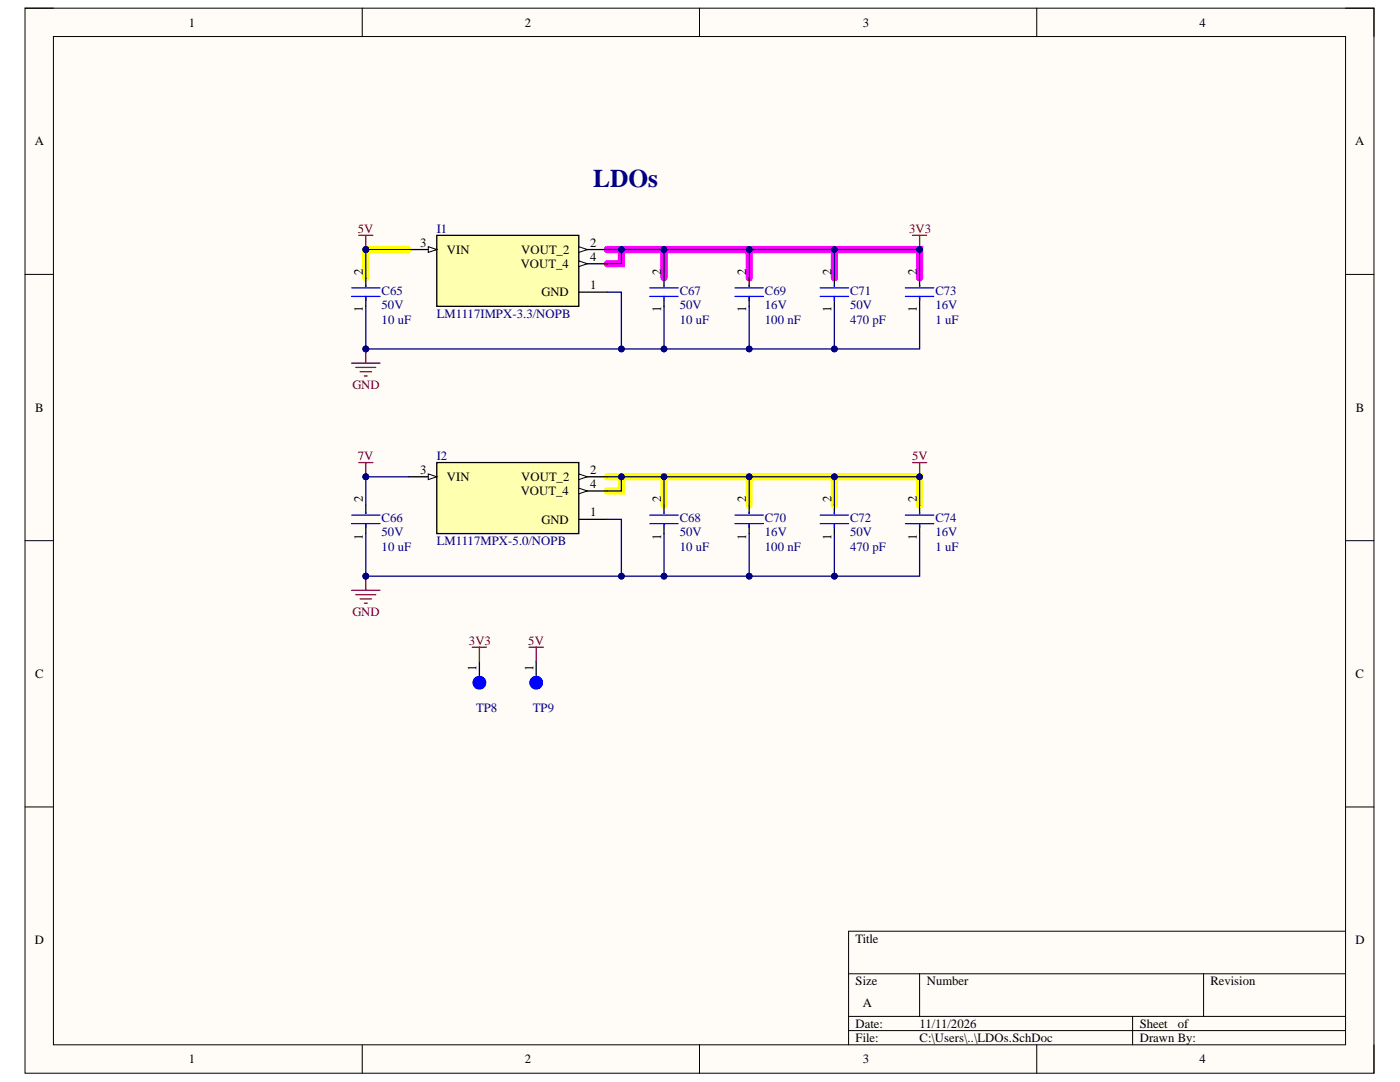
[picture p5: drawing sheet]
<svg xmlns="http://www.w3.org/2000/svg" width="279mm" height="216mm" viewBox="0 0 279 216" stroke-linecap="round" stroke-linejoin="round" font-family="sans-serif">
<path d="M5 1.6h269.2v212.5h-269.2z" fill-rule="evenodd" fill="#fffcf8"/>
<path d="M5 1.6h269.2v212.5h-269.2z" fill="none" stroke="#000" stroke-width=".2"/>
<path d="M10.7 7.3h257.8v201.2h-257.8z" fill-rule="evenodd" fill="#fffcf8"/>
<g fill="none" stroke="#000" stroke-width=".2">
<path d="M5 1.6h5.7M10.7 7.3h257.8v201.2h-257.8zM72.3 1.6v5.7M139.6 1.6v5.7M206.9 1.6v5.7M268.5 1.6h5.7v5.7M5 54.8h5.7M268.5 54.8h5.7M5 107.9h5.7M268.5 107.9h5.7M5 161h5.7M268.5 161h5.7"/>
<path d="M169.4 194.3h99.1M183.5 194.3v8.5M240.2 194.3v8.5M268.5 185.8h-99.1v22.7M72.3 208.5v5.6M139.6 208.5v5.6M169.4 202.8h99.1M169.4 205.6h99.1M206.9 208.5v5.6M226 202.8v5.7M274.2 208.5v5.6"/>
</g>
<path d="M81.5 49.8h-8.5v5.7M121.2 95.1h62.3v5.7M124 95.1v2.9h-2.8M132.5 95.1v5.7M149.5 95.1v5.7M166.5 95.1v5.7" fill="none" stroke="#ff0" stroke-width="1.4"/>
<path d="M121.2 49.8h62.3v5.7M124 49.8v2.8h-2.8M132.5 49.8v5.7M149.5 49.8v5.7M166.5 49.8v5.7" fill="none" stroke="#f0f" stroke-width="1.4"/>
<path d="M87.2 47h28.3v14.1h-28.3z" fill-rule="evenodd" fill="#ffffb0"/>
<path d="M81.5 49.8h5.7M87.2 47h28.3v14.1h-28.3z" fill="none" stroke="#000" stroke-width=".25"/>
<path d="M85.5 49.2l1.7 .6-1.7 .6z" fill="#f8fcff"/>
<path d="M85.5 49.2l1.7 .6-1.7 .6z" fill="none" stroke="#000" stroke-width=".2"/>
<path d="M115.5 49.8h5.7" fill="none" stroke="#000" stroke-width=".25"/>
<path d="M115.5 49.2l1.7 .6-1.7 .6z" fill="#f8fcff"/>
<path d="M115.5 49.2l1.7 .6-1.7 .6z" fill="none" stroke="#000" stroke-width=".2"/>
<path d="M115.5 52.6h5.7" fill="none" stroke="#000" stroke-width=".25"/>
<path d="M115.5 52.1l1.7 .5-1.7 .6z" fill="#f8fcff"/>
<path d="M115.5 52.1l1.7 .5-1.7 .6z" fill="none" stroke="#000" stroke-width=".2"/>
<path d="M115.5 58.3h5.7" fill="none" stroke="#000" stroke-width=".25"/>
<path d="M87.2 92.3h28.3v14.2h-28.3z" fill-rule="evenodd" fill="#ffffb0"/>
<path d="M81.5 95.1h5.7M87.2 92.3h28.3v14.2h-28.3z" fill="none" stroke="#000" stroke-width=".25"/>
<path d="M85.5 94.6l1.7 .5-1.7 .6z" fill="#f8fcff"/>
<path d="M85.5 94.6l1.7 .5-1.7 .6z" fill="none" stroke="#000" stroke-width=".2"/>
<path d="M115.5 95.1h5.7" fill="none" stroke="#000" stroke-width=".25"/>
<path d="M115.5 94.6l1.7 .5-1.7 .6z" fill="#f8fcff"/>
<path d="M115.5 94.6l1.7 .5-1.7 .6z" fill="none" stroke="#000" stroke-width=".2"/>
<path d="M115.5 98h5.7" fill="none" stroke="#000" stroke-width=".25"/>
<path d="M115.5 97.4l1.7 .6-1.7 .5z" fill="#f8fcff"/>
<path d="M115.5 97.4l1.7 .6-1.7 .5z" fill="none" stroke="#000" stroke-width=".2"/>
<path d="M115.5 103.6h5.7" fill="none" stroke="#000" stroke-width=".25"/>
<path d="M70.2 72.5h5.6M71 73.3h4M71.9 74.2h2.2M72.7 75h.6M73 69.6v2.9" fill="none" stroke="#800000" stroke-width=".25"/>
<circle cx="73" cy="69.6" r=".57" fill="#000080"/>
<circle cx="73" cy="69.6" r=".57" fill="none" stroke="#000080" stroke-width=".2"/>
<path d="M71.6 47h2.8M73 47v2.8" fill="none" stroke="#800000" stroke-width=".25"/>
<circle cx="73" cy="49.8" r=".57" fill="#000080"/>
<circle cx="73" cy="49.8" r=".57" fill="none" stroke="#000080" stroke-width=".2"/>
<path d="M149.5 55.5v1.7M149.5 59.1v2M166.5 55.5v1.7M166.5 59.1v2M183.5 55.5v1.7M183.5 59.1v2" fill="none" stroke="#000" stroke-width=".25"/>
<path d="M146.7 59.1h5.6M146.7 57.4h5.6M149.5 56.9v.3M149.5 59.1v.9M163.7 59.1h5.7M163.7 57.4h5.7M166.5 56.9v.3M166.5 59.1v.9M180.7 59.1h5.7M180.7 57.4h5.7M183.5 56.9v.3M183.5 59.1v.9" fill="none" stroke="#00f" stroke-width=".25"/>
<path d="M70.2 117.8h5.6M71 118.7h4M71.9 119.5h2.2M73 115v2.8M72.7 120.4h.6" fill="none" stroke="#800000" stroke-width=".25"/>
<circle cx="73" cy="115" r=".57" fill="#000080"/>
<circle cx="73" cy="115" r=".57" fill="none" stroke="#000080" stroke-width=".2"/>
<path d="M71.6 92.3h2.8M73 92.3v2.8" fill="none" stroke="#800000" stroke-width=".25"/>
<circle cx="73" cy="95.1" r=".57" fill="#000080"/>
<circle cx="73" cy="95.1" r=".57" fill="none" stroke="#000080" stroke-width=".2"/>
<path d="M149.5 100.8v1.7M149.5 104.5v2M166.5 100.8v1.7M166.5 104.5v2M183.5 100.8v1.7M183.5 104.5v2" fill="none" stroke="#000" stroke-width=".25"/>
<path d="M146.7 104.5h5.6M146.7 102.8h5.6M149.5 102.2v.3M149.5 104.5v.8M163.7 104.5h5.7M163.7 102.8h5.7M166.5 102.2v.3M166.5 104.5v.8M180.7 104.5h5.7M180.7 102.8h5.7M183.5 102.2v.3M183.5 104.5v.8" fill="none" stroke="#00f" stroke-width=".25"/>
<path d="M182.1 47h2.8M183.5 47v2.8" fill="none" stroke="#800000" stroke-width=".25"/>
<circle cx="183.5" cy="49.8" r=".57" fill="#000080"/>
<circle cx="183.5" cy="49.8" r=".57" fill="none" stroke="#000080" stroke-width=".2"/>
<path d="M182.1 92.3h2.8M183.5 92.3v2.8" fill="none" stroke="#800000" stroke-width=".25"/>
<circle cx="183.5" cy="95.1" r=".57" fill="#000080"/>
<circle cx="183.5" cy="95.1" r=".57" fill="none" stroke="#000080" stroke-width=".2"/>
<path d="M95.7 132v4.2M107 132v4.2" fill="none" stroke="#000" stroke-width=".25"/>
<g fill="none" stroke="#00f" stroke-width="1.4">
<circle cx="95.7" cy="136.2" r=".63"/>
<circle cx="107" cy="136.2" r=".63"/>
</g>
<path d="M94.3 129.1h2.8M95.7 129.1v2.9M105.6 129.1h2.8M107 129.1v2.9" fill="none" stroke="#800000" stroke-width=".25"/>
<path d="M73 49.8h8.5" fill="none" stroke="#000080" stroke-width=".25"/>
<circle cx="73" cy="49.8" r=".57" fill="#000080"/>
<circle cx="73" cy="49.8" r=".57" fill="none" stroke="#000080" stroke-width=".2"/>
<path d="M124 49.8v2.8h-2.8" fill="none" stroke="#000080" stroke-width=".25"/>
<circle cx="124" cy="49.8" r=".57" fill="#000080"/>
<circle cx="124" cy="49.8" r=".57" fill="none" stroke="#000080" stroke-width=".2"/>
<path d="M121.2 58.3h2.8v11.3" fill="none" stroke="#000080" stroke-width=".25"/>
<circle cx="124" cy="69.6" r=".57" fill="#000080"/>
<circle cx="124" cy="69.6" r=".57" fill="none" stroke="#000080" stroke-width=".2"/>
<path d="M73 49.8v5.7" fill="none" stroke="#000080" stroke-width=".25"/>
<circle cx="73" cy="49.8" r=".57" fill="#000080"/>
<circle cx="73" cy="49.8" r=".57" fill="none" stroke="#000080" stroke-width=".2"/>
<path d="M73 61.1v8.5" fill="none" stroke="#000080" stroke-width=".25"/>
<circle cx="73" cy="69.6" r=".57" fill="#000080"/>
<circle cx="73" cy="69.6" r=".57" fill="none" stroke="#000080" stroke-width=".2"/>
<path d="M183.5 61.1v8.5h-110.5" fill="none" stroke="#000080" stroke-width=".25"/>
<circle cx="73" cy="69.6" r=".57" fill="#000080"/>
<circle cx="73" cy="69.6" r=".57" fill="none" stroke="#000080" stroke-width=".2"/>
<circle cx="124" cy="69.6" r=".57" fill="#000080"/>
<circle cx="124" cy="69.6" r=".57" fill="none" stroke="#000080" stroke-width=".2"/>
<circle cx="132.5" cy="69.6" r=".57" fill="#000080"/>
<circle cx="132.5" cy="69.6" r=".57" fill="none" stroke="#000080" stroke-width=".2"/>
<circle cx="149.5" cy="69.6" r=".57" fill="#000080"/>
<circle cx="149.5" cy="69.6" r=".57" fill="none" stroke="#000080" stroke-width=".2"/>
<circle cx="166.5" cy="69.6" r=".57" fill="#000080"/>
<circle cx="166.5" cy="69.6" r=".57" fill="none" stroke="#000080" stroke-width=".2"/>
<path d="M121.2 49.8h62.3v5.7" fill="none" stroke="#000080" stroke-width=".25"/>
<circle cx="183.5" cy="49.8" r=".57" fill="#000080"/>
<circle cx="183.5" cy="49.8" r=".57" fill="none" stroke="#000080" stroke-width=".2"/>
<circle cx="166.5" cy="49.8" r=".57" fill="#000080"/>
<circle cx="166.5" cy="49.8" r=".57" fill="none" stroke="#000080" stroke-width=".2"/>
<circle cx="149.5" cy="49.8" r=".57" fill="#000080"/>
<circle cx="149.5" cy="49.8" r=".57" fill="none" stroke="#000080" stroke-width=".2"/>
<circle cx="132.5" cy="49.8" r=".57" fill="#000080"/>
<circle cx="132.5" cy="49.8" r=".57" fill="none" stroke="#000080" stroke-width=".2"/>
<circle cx="124" cy="49.8" r=".57" fill="#000080"/>
<circle cx="124" cy="49.8" r=".57" fill="none" stroke="#000080" stroke-width=".2"/>
<path d="M166.5 49.8v5.7" fill="none" stroke="#000080" stroke-width=".25"/>
<circle cx="166.5" cy="49.8" r=".57" fill="#000080"/>
<circle cx="166.5" cy="49.8" r=".57" fill="none" stroke="#000080" stroke-width=".2"/>
<path d="M166.5 61.1v8.5" fill="none" stroke="#000080" stroke-width=".25"/>
<circle cx="166.5" cy="69.6" r=".57" fill="#000080"/>
<circle cx="166.5" cy="69.6" r=".57" fill="none" stroke="#000080" stroke-width=".2"/>
<path d="M149.5 61.1v8.5" fill="none" stroke="#000080" stroke-width=".25"/>
<circle cx="149.5" cy="69.6" r=".57" fill="#000080"/>
<circle cx="149.5" cy="69.6" r=".57" fill="none" stroke="#000080" stroke-width=".2"/>
<path d="M149.5 49.8v5.7" fill="none" stroke="#000080" stroke-width=".25"/>
<circle cx="149.5" cy="49.8" r=".57" fill="#000080"/>
<circle cx="149.5" cy="49.8" r=".57" fill="none" stroke="#000080" stroke-width=".2"/>
<path d="M132.5 49.8v5.7" fill="none" stroke="#000080" stroke-width=".25"/>
<circle cx="132.5" cy="49.8" r=".57" fill="#000080"/>
<circle cx="132.5" cy="49.8" r=".57" fill="none" stroke="#000080" stroke-width=".2"/>
<path d="M132.5 61.1v8.5" fill="none" stroke="#000080" stroke-width=".25"/>
<circle cx="132.5" cy="69.6" r=".57" fill="#000080"/>
<circle cx="132.5" cy="69.6" r=".57" fill="none" stroke="#000080" stroke-width=".2"/>
<path d="M73 95.1h8.5" fill="none" stroke="#000080" stroke-width=".25"/>
<circle cx="73" cy="95.1" r=".57" fill="#000080"/>
<circle cx="73" cy="95.1" r=".57" fill="none" stroke="#000080" stroke-width=".2"/>
<path d="M124 95.1v2.9h-2.8" fill="none" stroke="#000080" stroke-width=".25"/>
<circle cx="124" cy="95.1" r=".57" fill="#000080"/>
<circle cx="124" cy="95.1" r=".57" fill="none" stroke="#000080" stroke-width=".2"/>
<path d="M121.2 103.6h2.8v11.4" fill="none" stroke="#000080" stroke-width=".25"/>
<circle cx="124" cy="115" r=".57" fill="#000080"/>
<circle cx="124" cy="115" r=".57" fill="none" stroke="#000080" stroke-width=".2"/>
<path d="M73 95.1v5.7" fill="none" stroke="#000080" stroke-width=".25"/>
<circle cx="73" cy="95.1" r=".57" fill="#000080"/>
<circle cx="73" cy="95.1" r=".57" fill="none" stroke="#000080" stroke-width=".2"/>
<path d="M73 106.5v8.5" fill="none" stroke="#000080" stroke-width=".25"/>
<circle cx="73" cy="115" r=".57" fill="#000080"/>
<circle cx="73" cy="115" r=".57" fill="none" stroke="#000080" stroke-width=".2"/>
<path d="M183.5 106.5v8.5h-110.5" fill="none" stroke="#000080" stroke-width=".25"/>
<circle cx="73" cy="115" r=".57" fill="#000080"/>
<circle cx="73" cy="115" r=".57" fill="none" stroke="#000080" stroke-width=".2"/>
<circle cx="124" cy="115" r=".57" fill="#000080"/>
<circle cx="124" cy="115" r=".57" fill="none" stroke="#000080" stroke-width=".2"/>
<circle cx="132.5" cy="115" r=".57" fill="#000080"/>
<circle cx="132.5" cy="115" r=".57" fill="none" stroke="#000080" stroke-width=".2"/>
<circle cx="149.5" cy="115" r=".57" fill="#000080"/>
<circle cx="149.5" cy="115" r=".57" fill="none" stroke="#000080" stroke-width=".2"/>
<circle cx="166.5" cy="115" r=".57" fill="#000080"/>
<circle cx="166.5" cy="115" r=".57" fill="none" stroke="#000080" stroke-width=".2"/>
<path d="M121.2 95.1h62.3v5.7" fill="none" stroke="#000080" stroke-width=".25"/>
<circle cx="183.5" cy="95.1" r=".57" fill="#000080"/>
<circle cx="183.5" cy="95.1" r=".57" fill="none" stroke="#000080" stroke-width=".2"/>
<circle cx="166.5" cy="95.1" r=".57" fill="#000080"/>
<circle cx="166.5" cy="95.1" r=".57" fill="none" stroke="#000080" stroke-width=".2"/>
<circle cx="149.5" cy="95.1" r=".57" fill="#000080"/>
<circle cx="149.5" cy="95.1" r=".57" fill="none" stroke="#000080" stroke-width=".2"/>
<circle cx="132.5" cy="95.1" r=".57" fill="#000080"/>
<circle cx="132.5" cy="95.1" r=".57" fill="none" stroke="#000080" stroke-width=".2"/>
<circle cx="124" cy="95.1" r=".57" fill="#000080"/>
<circle cx="124" cy="95.1" r=".57" fill="none" stroke="#000080" stroke-width=".2"/>
<path d="M166.5 95.1v5.7" fill="none" stroke="#000080" stroke-width=".25"/>
<circle cx="166.5" cy="95.1" r=".57" fill="#000080"/>
<circle cx="166.5" cy="95.1" r=".57" fill="none" stroke="#000080" stroke-width=".2"/>
<path d="M166.5 106.5v8.5" fill="none" stroke="#000080" stroke-width=".25"/>
<circle cx="166.5" cy="115" r=".57" fill="#000080"/>
<circle cx="166.5" cy="115" r=".57" fill="none" stroke="#000080" stroke-width=".2"/>
<path d="M149.5 106.5v8.5" fill="none" stroke="#000080" stroke-width=".25"/>
<circle cx="149.5" cy="115" r=".57" fill="#000080"/>
<circle cx="149.5" cy="115" r=".57" fill="none" stroke="#000080" stroke-width=".2"/>
<path d="M149.5 95.1v5.7" fill="none" stroke="#000080" stroke-width=".25"/>
<circle cx="149.5" cy="95.1" r=".57" fill="#000080"/>
<circle cx="149.5" cy="95.1" r=".57" fill="none" stroke="#000080" stroke-width=".2"/>
<path d="M132.5 95.1v5.7" fill="none" stroke="#000080" stroke-width=".25"/>
<circle cx="132.5" cy="95.1" r=".57" fill="#000080"/>
<circle cx="132.5" cy="95.1" r=".57" fill="none" stroke="#000080" stroke-width=".2"/>
<path d="M132.5 106.5v8.5" fill="none" stroke="#000080" stroke-width=".25"/>
<circle cx="132.5" cy="115" r=".57" fill="#000080"/>
<circle cx="132.5" cy="115" r=".57" fill="none" stroke="#000080" stroke-width=".2"/>
<path d="M73 55.5v1.7M73 59.1v2M132.5 55.5v1.7M132.5 59.1v2M73 100.8v1.7M73 104.5v2M132.5 100.8v1.7M132.5 104.5v2" fill="none" stroke="#000" stroke-width=".25"/>
<g fill="none" stroke="#00f" stroke-width=".25">
<path d="M70.2 59.1h5.6M70.2 57.4h5.6M73 56.9v.3M73 59.1v.9M129.7 59.1h5.6M129.7 57.4h5.6M132.5 56.9v.3M132.5 59.1v.9M70.2 104.5h5.6M70.2 102.8h5.6M73 102.2v.3M73 104.5v.8"/>
<path d="M129.7 104.5h5.6M129.7 102.8h5.6M132.5 102.2v.3M132.5 104.5v.8"/>
</g>
<text font-size="5.1" fill="#000080" x="118.4" y="37.3">LDOs</text>
<g font-size="2.5">
<text x="37.7" y="5.3">1</text>
<text x="104.8" y="5.3">2</text>
<text x="172.2" y="5.3">3</text>
<text x="239.4" y="5.3">4</text>
<text x="6.9" y="29">A</text>
<text x="270.4" y="29">A</text>
<text x="83.9" y="49.2">3</text>
<text x="89.2" y="50.7">VIN</text>
<text x="103.9" y="53.5">VOUT_4</text>
<text x="104" y="50.7">VOUT_2</text>
<text x="117.8" y="49.2">2</text>
<text x="117.8" y="52">4</text>
<text x="72.4" y="54.9" transform="rotate(-90 72.4 54.9)">2</text>
<text x="108.1" y="59.1">GND</text>
<text x="117.8" y="57.7">1</text>
<text x="131.9" y="54.9" transform="rotate(-90 131.9 54.9)">2</text>
<text x="148.9" y="54.9" transform="rotate(-90 148.9 54.9)">2</text>
<text x="165.9" y="54.9" transform="rotate(-90 165.9 54.9)">2</text>
<text x="182.9" y="54.9" transform="rotate(-90 182.9 54.9)">2</text>
<text x="72.4" y="62.4" transform="rotate(-90 72.4 62.4)">1</text>
<text x="131.9" y="62.4" transform="rotate(-90 131.9 62.4)">1</text>
<text x="148.9" y="62.4" transform="rotate(-90 148.9 62.4)">1</text>
<text x="165.9" y="62.4" transform="rotate(-90 165.9 62.4)">1</text>
<text x="182.9" y="62.4" transform="rotate(-90 182.9 62.4)">1</text>
<text x="7" y="82.2">B</text>
<text x="270.6" y="82.2">B</text>
<text x="83.9" y="94.6">3</text>
<text x="117.8" y="94.6">2</text>
<text x="72.4" y="100.3" transform="rotate(-90 72.4 100.3)">2</text>
<text x="89.2" y="96">VIN</text>
<text x="103.9" y="98.8">VOUT_4</text>
<text x="104" y="96">VOUT_2</text>
<text x="117.8" y="97.4">4</text>
<text x="131.9" y="100.3" transform="rotate(-90 131.9 100.3)">2</text>
<text x="148.9" y="100.3" transform="rotate(-90 148.9 100.3)">2</text>
<text x="165.9" y="100.3" transform="rotate(-90 165.9 100.3)">2</text>
<text x="182.9" y="100.3" transform="rotate(-90 182.9 100.3)">2</text>
<text x="72.4" y="107.7" transform="rotate(-90 72.4 107.7)">1</text>
<text x="108.1" y="104.5">GND</text>
<text x="117.8" y="103.1">1</text>
<text x="131.9" y="107.7" transform="rotate(-90 131.9 107.7)">1</text>
<text x="148.9" y="107.7" transform="rotate(-90 148.9 107.7)">1</text>
<text x="165.9" y="107.7" transform="rotate(-90 165.9 107.7)">1</text>
<text x="182.9" y="107.7" transform="rotate(-90 182.9 107.7)">1</text>
<text x="7" y="135.3">C</text>
<text x="95.1" y="133.9" transform="rotate(-90 95.1 133.9)">1</text>
<text x="106.4" y="133.9" transform="rotate(-90 106.4 133.9)">1</text>
<text x="270.5" y="135.3">C</text>
<text x="6.9" y="188.4">D</text>
<text x="170.8" y="188.1">Title</text>
<text x="270.5" y="188.4">D</text>
<text x="170.8" y="196.5">Size</text>
<text x="185" y="196.5">Number</text>
<text x="241.6" y="196.5">Revision</text>
<text x="172.2" y="200.9">A</text>
<text x="170.8" y="205.1">Date:</text>
<text x="170.8" y="207.9">File:</text>
<text x="183.5" y="205.1">11/11/2026</text>
<text x="183.5" y="207.9">C:\Users\..\LDOs.SchDoc</text>
<text x="227.5" y="205.1">Sheet</text>
<text x="227.5" y="207.9">Drawn By:</text>
<text x="235.1" y="205.1">of</text>
<text x="37.7" y="212.2">1</text>
<text x="104.8" y="212.2">2</text>
<text x="172.2" y="212.2">3</text>
<text x="239.4" y="212.2">4</text>
</g>
<g font-size="2.5" fill="#800000">
<text x="71.4" y="46.4">5V</text>
<text x="181.4" y="46.4">3V3</text>
<text x="70.3" y="77.6">GND</text>
<text x="71.4" y="91.7">7V</text>
<text x="182" y="91.7">5V</text>
<text x="70.3" y="122.9">GND</text>
<text x="93.6" y="128.6">3V3</text>
<text x="105.4" y="128.6">5V</text>
</g>
<g font-size="2.5" fill="#000080">
<text x="87.2" y="46.4">I1</text>
<text x="76.2" y="58.9">C65</text>
<text x="135.6" y="58.9">C67</text>
<text x="152.7" y="58.9">C69</text>
<text x="169.7" y="58.9">C71</text>
<text x="186.7" y="58.9">C73</text>
<text x="76.2" y="61.7">50V</text>
<text x="76.2" y="64.6">10 uF</text>
<text x="87.2" y="63.4">LM1117IMPX-3.3/NOPB</text>
<text x="135.6" y="61.7">50V</text>
<text x="135.6" y="64.6">10 uF</text>
<text x="152.7" y="61.7">16V</text>
<text x="152.7" y="64.6">100 nF</text>
<text x="169.7" y="61.7">50V</text>
<text x="169.7" y="64.6">470 pF</text>
<text x="186.7" y="61.7">16V</text>
<text x="186.7" y="64.6">1 uF</text>
<text x="87.2" y="91.7">I2</text>
<text x="76.2" y="107">50V</text>
<text x="76.2" y="104.2">C66</text>
<text x="135.6" y="107">50V</text>
<text x="135.6" y="104.2">C68</text>
<text x="152.7" y="107">16V</text>
<text x="152.7" y="104.2">C70</text>
<text x="169.7" y="107">50V</text>
<text x="169.7" y="104.2">C72</text>
<text x="186.7" y="107">16V</text>
<text x="186.7" y="104.2">C74</text>
<text x="76.2" y="109.9">10 uF</text>
<text x="87.2" y="108.7">LM1117MPX-5.0/NOPB</text>
<text x="135.6" y="109.9">10 uF</text>
<text x="152.7" y="109.9">100 nF</text>
<text x="169.7" y="109.9">470 pF</text>
<text x="186.7" y="109.9">1 uF</text>
<text x="95" y="142">TP8</text>
<text x="106.4" y="142">TP9</text>
</g>
</svg>
